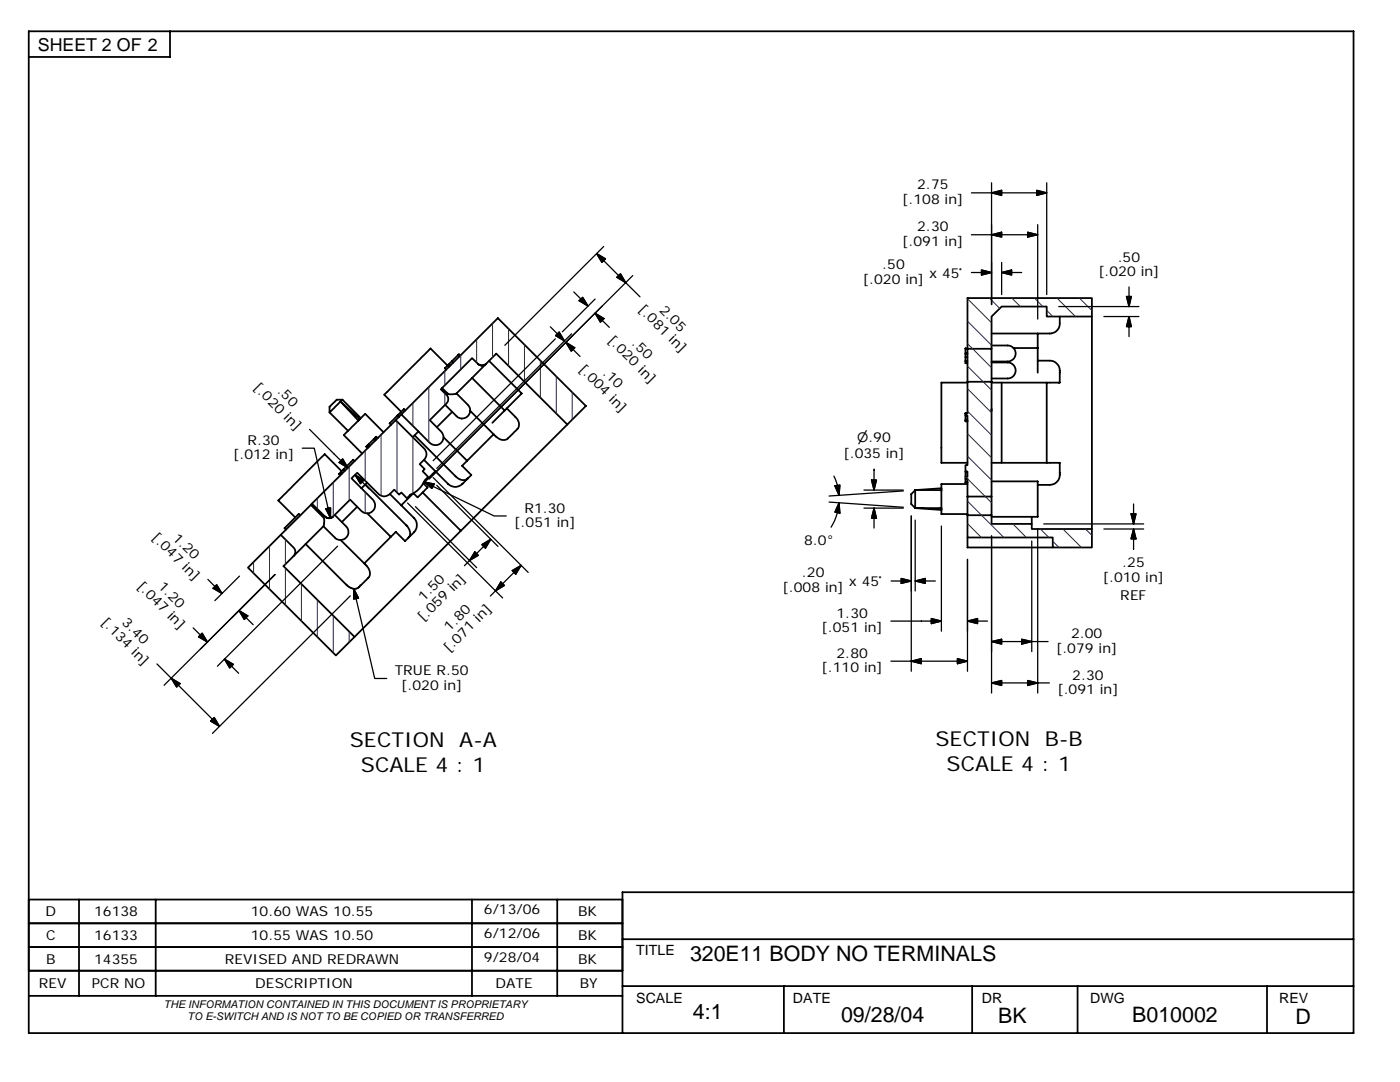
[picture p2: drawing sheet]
<svg xmlns="http://www.w3.org/2000/svg" width="279mm" height="216mm" viewBox="0 0 279 216" stroke-linecap="round" stroke-linejoin="round" font-family="sans-serif">
<g fill="none" stroke="#000" stroke-width=".36">
<path d="M5.7 6.2h264.4v199.9h-264.4zM33.9 6.2v5.2h-28.2M68.3 79.8l-2.5 2.5M68.3 79.8h-1.1l-1.4 1.4v1.1M68.3 79.8l3.7 3.6M89.6 73.2l-.3-.3-.5 .5 .2 .4M89.6 72.6l.3 .3M90.2 72.1l.3 .3M91.1 78.5l2.3 2.3a1.6 1.6 0 0 1 0 2.2 1.6 1.6 0 0 1-2.3 0l-2.3-2.2M91.4 70.8l.2-.1 .3 .3M91.7 71.1l-.3-.3-2.1 2.1-3.4-3.4-9.2 9.2 3.4 3.5M94.2 75.4l-3.1 3.2h-1.7l-1.2-1.2"/>
<path d="M94.2 75.4l6.5 6.5M95.4 72.6l.7 .3 .7-.2 2.2-2.1 14.2 14.1M95.4 72.6l-1.2-1.1-6.2 6.2 1.3 1.3 .2 .5-.1 .5-.3 .5-3.3 3.3 2.2 2.3a1.6 1.6 0 0 1 0 2.3 1.6 1.6 0 0 1-2.2 0l-5.7-5.7 19.3-19.2 17.5 17.5-3.7 3.7M95.4 72.6a1.14 1.14 0 0 0 1.6 0l-2.8 2.8M97.6 72l6.5 6.5-5.8 5.9M192.7 72.1v.4h.4M192.7 70.5h.4M192.7 70.7h.4M192.7 72.1h.4M193.1 69.6h4.8v6.6M193.1 76.2v6.3h-.4v.4h.4v9.9h-.4v1.3h.4v1h-.4v.5h.4v7.2M193.1 69.6h-.4v1.7"/>
<path d="M193.1 71.3h-.4v.8M193.1 76.2h4.8M193.1 69.5h-.4v.1M193.1 76.3h-5.2v16.1h5.2M197.9 76.2v22.9M197.9 69.6v-6.4l2-2h9v2h9v-3.7h-24.8v16.7M197.9 72.3h3.2a1.6 1.6 0 0 1 1.6 1.6 1.6 1.6 0 0 1-1.6 1.6h-3.2M197.9 68.9h3.2a1.6 1.6 0 0 1 1.6 1.6 1.6 1.6 0 0 1-1.6 1.6h-3.2M199.9 76.3v16.1M202.3 69.4h4.8M207.1 72h2.4a2 2 0 0 1 2 2v2.3h-13.6M207.1 66.5v7.9"/>
<path d="M208.9 76.3v16.1M211.5 63.2a3.8 3.8 0 0 1-.3 2.4l-.7 .7-.7 .2h-11.9M217.9 63.2v42.4M65.8 82.3l3.7 3.7M68 80.1l3.8 3.5-.3 .3zM68.2 94l-3.4-3.4-9.3 9.3 3.4 3.4M68.3 94.5l-.3-.3-.4 .4 .3 .3M68.8 94l-.3-.3-.5 .5M70.8 92l-.3-.3-2 2M71.6 83.8l-.1 .1M72.9 96.7l8.2 8.2a1.86 1.86 0 0 1 .4 2.4l1-1a2.02 2.02 0 0 0 .1-2.9l-4.8-4.8M73.3 96.3l-1.2 1.1"/>
<path d="M73.4 88.9l.2-.3 .3 .3M73.7 89.1l-.3-.2-.3 .2 .3 .3M74.6 87.6l.2-.2 .3 .3M74.8 87.4l.3-.3 .3 .3M74.9 87.9l-.3-.3-1 1M76.5 86.3l-3.6-3.7-1 .9-3.3 3.3 3.7 3.7M79.6 83.2l-.3-.2-1.6 1.5 .3 .3M80.1 82.7l-1.1 1.1M80.9 81.9l-.3-.3-1.3 1.3M82.5 98.4l-2.4 2.4M82.7 86.9l8.2 8.2a1.77 1.77 0 0 0 2.4 .4M83.5 86.1l-1.1 1.1"/>
<path d="M84.3 98.3l7.7 7.6M84.5 96.4l.8 .9-.6 .6-1.3 1.4-.9-.9M84.6 91.8l4.8 4.8a2 2 0 0 0 3-.1l.9-1M86.9 94l-2.4 2.4M88.5 87.2l4.7 4.7M90.2 82.2l-3 3M98.5 86.6l-6.3 6.3 1.9 1.9-.8 .7M101.2 81.5l1.6 1.7a1.86 1.86 0 0 1-.3 3.1l-1.1 1.2a1.77 1.77 0 0 1-2.5-.4l-5.1-5.1M113.2 84.7l-42.4 42.4M182.6 97.8h5.3M182.6 97.8l-.7 .8v2l.7 .8h5.3M182.6 97.8v3.6l5.3 .3"/>
<path d="M187.9 97.4l-5.3 .4M192.7 82.4h.1M192.7 82.4v.1M192.7 82.9v1.2h.4M192.7 94.1v1M192.7 95.6v.7l.4-.1M192.7 83.8h.4M192.7 82.4h.4M193.1 99.1h4.8v3.7M193.1 96.6h-5.2v6h5.2M197.9 92.4h13.6v2.3a2 2 0 0 1-2 2.1h-2.4M197.9 81.6v.4"/>
<path d="M197.9 96.1h9.2v7h-9.2M49.5 113.3l6.5-6.6 2.6 2.6 .3 .7-.1 .8-2.2 2.2 14.2 14.1-3.8 3.7zM59.9 102.8l-.3-.2-2.8 2.8 .3 .3M62 100.8l2.6 2.5 .1 .4-.1 1.2-6 6.1M62 100.8l-6 5.9M62.3 100.5l16.7-16.7 5.6 5.7a1.57 1.57 0 0 1 0 2.2l-.8 .9 1 1-.5 .4 1.1 1.2-.6 .7a5.2 5.2 0 0 1-2.9 2.8l-.7 .7-1.1-1.1-.4 .4-1-1a3.1 3.1 0 0 1-1.6 1.3h-.6l-.8-.3-4.4-4.4-1.2 1.1 4.3 4.3a1.61 1.61 0 0 1 0 2.3 1.61 1.61 0 0 1-2.3 0l-2.2-2.3-3.4 3.3-.4 .3-.6 .1-.5-.2zM62.3 100.5l-.3 .3M64.8 103a1.15 1.15 0 0 0 1.7 0M66.8 102.8l2.3 2.2a1.59 1.59 0 0 1 0 2.3 1.59 1.59 0 0 1-2.3 0l-2.2-2.3M68 107.8l5.1 5.1a1.86 1.86 0 0 1 .4 2.4l-1.3 1.3a1.8 1.8 0 0 1-3 .2l-8.2-8.3M71.3 101.1l-3.1 3.1M73.3 102.4l4.7 4.7"/>
<path d="M81.5 107.3l-.7 .7-1.8-1.9-6.3 6.3M193.1 102.8h4.8v1.7h8v1.1h12v3.6h-7.8v-1.9h-17zM193.1 107.3v1.9h17M205.9 103.1v1.4M15.8 179.5v19.2M31.1 179.5v19.2M94.2 179.5v19.2M111.2 179.5v19.2M124.2 179.5h-118.5v4.7h118.5h-118.5v4.8h118.5h-118.5v4.7h118.5h-118.5M270.1 178h-145.9v28.1M5.7 198.7h118.5M124.2 187.4h145.9"/>
<path d="M124.2 196.8h145.9M156.4 196.8v9.3M194 196.8v9.3M215.1 196.8v9.3M252.9 196.8v9.3"/>
</g>
<g fill="none" stroke="#1e1e47" stroke-width=".2">
<path d="M193.1 59.6l4.8 4.8M197.4 59.5l2.1 2M201.9 59.5l1.7 1.7M206.4 59.5l1.7 1.7M210.9 59.5l3.7 3.7M215.4 59.5l2.5 2.5M85.6 77.2v11M88.8 74v2.9M88.8 78.5v2.3M91.9 70.9v2.8M95.1 67.7v4.7M98.3 64.5v6.8"/>
<path d="M101.5 65.6v7.4M104.7 68.8v7.4M107.8 72v7.4M111 75.1v7.4M114.2 78.3v5.4M193.1 73.1l4.8 4.8M193.1 68.6l4.8 4.8M193.1 77.6l4.8 4.8M193.1 64.1l4.8 4.8M208.9 61.9l1.2 1.3M63.3 99.4v2.2M66.5 96.3v6.7"/>
<path d="M69.7 93.1v6.8M72.9 89.9v6M72.9 98.2v4.2M76.1 86.7v12.2M79.2 84.1v14.2M82.4 80.4v4.6M82.4 87.3v11.1M192.7 95.1l5.2 5.2M193.1 100l7.2 7.3M193.1 86.5l4.8 4.8M193.1 91l4.8 4.8M193.1 82l4.8 4.8"/>
<path d="M50.6 112.1v2.3M53.8 109v8.6M57 107.7v4.9M57 113.3v7.4M60.2 116.5v7.4M63.3 119.7v7.4M193.1 104.5l2.8 2.8M202.1 104.5l2.7 2.8M207.6 105.6l1.7 1.7M210.1 108l1.2 1.2M212.1 105.6l3.7 3.6M216.6 105.6l1.3 1.2"/>
<path d="M66.5 122.9v7.4M69.7 126v2.1"/>
</g>
<g fill="none" stroke="#000" stroke-width=".25">
<path d="M193.9 38.5h15M197.9 38.5l2-.5v1zM197.9 36.5v24.3M206.9 38l2 .5-2 .5zM208.9 36.5v22.3M114.5 58.3l2.8 2.8M118.8 59.7l-6.6 6.5M119.1 50.6l1.7 1-.7 .8zM119.1 50.6l8.6 8.6M120.5 49.2l-19.7 19.7M123.1 55.3l.7-.7 1.1 1.8zM126.3 55l-40.7 40.5 34.6-34.4"/>
<path d="M193.9 46.8h13.2M193.9 54.4h4M195.9 53.9l2 .5-2 .5zM197.9 46.8l2-.5v1zM199.9 54.4l2-.5v1zM199.9 54.4h4M199.9 52.4v6.4M205.1 46.3l2 .5-2 .5zM207.1 44.8v18.9M224.8 59.2h1l-.5 2zM225.3 57.3v3.9M109.8 65.2l2.8 2.8"/>
<path d="M110.8 67.6l-24.4 24.3M110.9 67l.7-.7 1 1.7zM112.9 68.3l1.8 1.1-.7 .7zM112.9 68.3l2.9 2.8M114.1 66.6l-26.9 26.9M115.6 60l.7-.7 1 1.8zM118.8 62.5l1.7 1.1-.7 .7zM118.8 62.5l2.8 2.8M211.3 61.2h16M220.3 63.2h7M225.3 63.2l.5 2h-1zM225.3 63.2v4"/>
<path d="M60.3 89.4h2.4l3.3 14M61.8 85.7l7.6 7.6M68.4 91.6l1 1.7-1.7-1zM70.9 94.8l1.7 1-.7 .7zM70.9 94.8l2.8 2.8M84.6 96.2l2.1 .4-.5 .9zM84.6 96.2l14 6.8h2.4M86.4 95.3l19 18.9M87.2 96.8l12.2 12.2M166.4 95a10.4 10.4 0 0 1 1 3.8M166.6 96.9l1-.1-.2 2zM172.4 97.8h7.9"/>
<path d="M173.9 95.8h1l-.5 2zM174.4 93.6v4.2M180.3 98l-14.8 1M41.5 115.6l2.8 2.8M43.2 116.7l1.1 1.7-1.8-1zM47.8 115l-4.9 4.8M65 101.5l1-.2v2.1zM67.4 109l-24 23.9M69 116.5a1.87 1.87 0 0 0 2.7 .6l.2-.4M69.9 118.9l-27.5 27.4M70.6 117.5l.9 1.8-.9 .2zM70.6 117.5l4.2 17.9h2.4"/>
<path d="M81.3 100.4l19 18.9M82.9 101.1l12.2 12.2M94.8 110.1l.7 .7-1.8 1zM96.2 108.7l1.7-1.1-1 1.8zM97.9 107.6l-5.2 5.3M99.9 116.1l.8 .7-1.8 1.1zM102.2 113.9l1.8-1.1-1.1 1.8zM104 112.8l-6.1 6.1M165.5 100.2l14.8 1M167.4 100.3l.2 2.1-1-.2zM167.4 100.3a10.9 10.9 0 0 1-1.5 4.9M172.4 101.4h7.9"/>
<path d="M174.4 101.4l.5 2h-1zM174.4 101.4v4M177.8 115.9h4.1M179.9 115.4l2 .5-2 .5zM181.9 103v30.9M182.6 115.9l2.1-.5v1zM182.6 115.9h4.1M182.6 103.8v14.1M187.9 105v20.9M193.1 111.6v22.3M197.9 106.9v31.4M205.9 107.9v22.1"/>
<path d="M207.1 105.5v32.8M208.3 104.5h19.9M220.3 105.6h7.9M225.7 102.5h1l-.5 2zM226.2 105.6l.5 1.9h-1zM226.2 100.6v3.9M226.2 105.6v4M31.3 132.5l12.5 12.4M34.2 135.3l1.7 1.1-.7 .7zM38.5 125.3l2.9 2.8M39.6 127.1l.7-.8 1.1 1.8zM44.8 131.5l1.8 1.1-.8 .7z"/>
<path d="M44.8 131.5l2.8 2.8M46.3 123.3l8.6-8.7-22.2 22.1M47.7 121.8l1.8 1.1-.8 .7zM47.7 121.8l2.8 2.9M177.8 131.9h15.3M177.8 123.9h10.1M181.9 131.9l2-.5v1zM185.9 123.4l2 .5-2 .5zM191.1 131.4l2 .5-2 .5zM193.1 123.9l2-.5v1zM193.1 123.9h4M197.9 136.3l2-.5v1z"/>
<path d="M197.9 128l2-.4v.9zM197.9 136.3h11.5M197.9 128h11.3M203.9 127.6l2 .4-2 .5zM205.1 135.8l2 .5-2 .5zM42.8 143.2l1 1.7-1.8-1z"/>
</g>
<g fill="#000" stroke="#000" stroke-width=".25">
<path d="M197.9 38.5l2-.5v1zM206.9 38l2 .5-2 .5zM119.1 50.6l1.7 1-.7 .8zM123.1 55.3l.7-.7 1.1 1.8zM195.9 53.9l2 .5-2 .5zM197.9 46.8l2-.5v1zM199.9 54.4l2-.5v1zM205.1 46.3l2 .5-2 .5zM224.8 59.2h1l-.5 2zM110.9 67l.7-.7 1 1.7zM112.9 68.3l1.8 1.1-.7 .7zM115.6 60l.7-.7 1 1.8z"/>
<path d="M118.8 62.5l1.7 1.1-.7 .7zM225.3 63.2l.5 2h-1zM68.4 91.6l1 1.7-1.7-1zM70.9 94.8l1.7 1-.7 .7zM84.6 96.2l2.1 .4-.5 .9zM166.6 96.9l1-.1-.2 2zM173.9 95.8h1l-.5 2zM43.2 116.7l1.1 1.7-1.8-1zM65 101.5l1-.2v2.1zM70.6 117.5l.9 1.8-.9 .2zM94.8 110.1l.7 .7-1.8 1zM96.2 108.7l1.7-1.1-1 1.8z"/>
<path d="M99.9 116.1l.8 .7-1.8 1.1zM102.2 113.9l1.8-1.1-1.1 1.8zM167.4 100.3l.2 2.1-1-.2zM174.4 101.4l.5 2h-1zM179.9 115.4l2 .5-2 .5zM182.6 115.9l2.1-.5v1zM225.7 102.5h1l-.5 2zM226.2 105.6l.5 1.9h-1zM34.2 135.3l1.7 1.1-.7 .7zM39.6 127.1l.7-.8 1.1 1.8zM44.8 131.5l1.8 1.1-.8 .7zM47.7 121.8l1.8 1.1-.8 .7z"/>
<path d="M181.9 131.9l2-.5v1zM185.9 123.4l2 .5-2 .5zM191.1 131.4l2 .5-2 .5zM193.1 123.9l2-.5v1zM197.9 136.3l2-.5v1zM197.9 128l2-.4v.9zM203.9 127.6l2 .4-2 .5zM205.1 135.8l2 .5-2 .5zM42.8 143.2l1 1.7-1.8-1z"/>
</g>
<g font-size="4.2">
<text x="137.7" y="191.8">320E11 BODY NO TERMINALS</text>
<text x="138.3" y="203.4">4:1</text>
<text x="167.9" y="203.8">09/28/04</text>
<text x="199.2" y="204.2">BK</text>
<text x="226" y="204">B010002</text>
<text x="258.6" y="204.4">D</text>
</g>
<g font-size="4.1">
<text x="69.8" y="149.1">SECTION</text>
<text x="91.7" y="149.1">A-A</text>
<text x="186.7" y="148.8">SECTION</text>
<text x="208.5" y="148.8">B-B</text>
<text x="72" y="154.1">SCALE 4 : 1</text>
<text x="188.9" y="153.8">SCALE 4 : 1</text>
</g>
<text font-size="3.5" x="7.6" y="10.2">SHEET 2 OF 2</text>
<g font-size="2.8">
<text x="127" y="190.6">TITLE</text>
<text x="127" y="200.2">SCALE</text>
<text x="158.2" y="200.2">DATE</text>
<text x="196" y="200.2">DR</text>
<text x="217.6" y="200.2">DWG</text>
<text x="255.3" y="200.2">REV</text>
</g>
<g font-size="2.7">
<text x="180" y="40.7">[.108 in]</text>
<text x="183" y="37.8">2.75</text>
<text x="183" y="46.2">2.30</text>
<text x="176.1" y="53.7">.50</text>
<text x="180" y="49">[.091 in]</text>
<text x="223.1" y="52.3">.50</text>
<text x="172.2" y="56.6">[.020 in]</text>
<text x="185.4" y="55.4">x 45°</text>
<text x="219.2" y="55.2">[.020 in]</text>
<text x="127.3" y="61.9" transform="rotate(45 127.3 61.9)">[.081 in]</text>
<text x="131.5" y="62" transform="rotate(45 131.5 62)">2.05</text>
<text x="121.2" y="68.1" transform="rotate(45 121.2 68.1)">[.020 in]</text>
<text x="126" y="68.7" transform="rotate(45 126 68.7)">.50</text>
<text x="50.5" y="77.5" transform="rotate(45 50.5 77.5)">[.020 in]</text>
<text x="115.4" y="73.9" transform="rotate(45 115.4 73.9)">[.004 in]</text>
<text x="120.1" y="74.5" transform="rotate(45 120.1 74.5)">.10</text>
<text x="55.2" y="78.2" transform="rotate(45 55.2 78.2)">.50</text>
<text x="49.4" y="88.8">R.30</text>
<text x="46.5" y="91.7">[.012 in]</text>
<text x="168.3" y="91.5">[.035 in]</text>
<text x="30.2" y="107.4" transform="rotate(45 30.2 107.4)">[.047 in]</text>
<text x="34.3" y="107.5" transform="rotate(45 34.3 107.5)">1.20</text>
<text x="102.6" y="105.2">[.051 in]</text>
<text x="104.7" y="102.3">R1.30</text>
<text x="160.5" y="108.8">8.0°</text>
<text x="224" y="113.2">.25</text>
<text x="27.2" y="117.1" transform="rotate(45 27.2 117.1)">[.047 in]</text>
<text x="31.4" y="117.2" transform="rotate(45 31.4 117.2)">1.20</text>
<text x="156.2" y="118.1">[.008 in]</text>
<text x="160" y="115.2">.20</text>
<text x="169.4" y="116.9">x 45°</text>
<text x="220.1" y="116.1">[.010 in]</text>
<text x="223.6" y="119.6">REF</text>
<text x="20" y="124.3" transform="rotate(45 20 124.3)">[.134 in]</text>
<text x="24.2" y="124.4" transform="rotate(45 24.2 124.4)">3.40</text>
<text x="84.5" y="124.2" transform="rotate(-45 84.5 124.2)">[.059 in]</text>
<text x="84.6" y="120" transform="rotate(-45 84.6 120)">1.50</text>
<text x="166.9" y="123.3">1.30</text>
<text x="89.6" y="130.2" transform="rotate(-45 89.6 130.2)">[.071 in]</text>
<text x="89.7" y="126.1" transform="rotate(-45 89.7 126.1)">1.80</text>
<text x="164" y="126.1">[.051 in]</text>
<text x="166.9" y="131.3">2.80</text>
<text x="210.8" y="130.2">[.079 in]</text>
<text x="213.7" y="127.3">2.00</text>
<text x="78.8" y="134.7">TRUE R.50</text>
<text x="80.1" y="137.6">[.020 in]</text>
<text x="164" y="134.1">[.110 in]</text>
<text x="214" y="135.6">2.30</text>
<text x="211" y="138.5">[.091 in]</text>
<text x="9.1" y="182.8">D</text>
<text x="18.8" y="182.8">16138</text>
<text x="50.1" y="182.8">10.60 WAS 10.55</text>
<text x="96.6" y="182.4">6/13/06</text>
<text x="115.4" y="182.8">BK</text>
<text x="9.2" y="187.5">C</text>
<text x="18.8" y="187.5">16133</text>
<text x="50.1" y="187.5">10.55 WAS 10.50</text>
<text x="96.6" y="187.2">6/12/06</text>
<text x="96.6" y="191.9">9/28/04</text>
<text x="115.4" y="187.6">BK</text>
<text x="7.7" y="197.1">REV</text>
<text x="9.2" y="192.3">B</text>
<text x="18.3" y="197.1">PCR NO</text>
<text x="18.8" y="192.3">14355</text>
<text x="44.9" y="192.3">REVISED AND REDRAWN</text>
<text x="50.9" y="197.1">DESCRIPTION</text>
<text x="98.9" y="197.1">DATE</text>
<text x="115.4" y="192.3">BK</text>
<text x="115.7" y="197.1">BY</text>
</g>
<text font-size="2.6" x="171.1" y="88.1">⌀.90</text>
<g font-size="2.1">
<text x="32.7" y="201.1">THE INFORMATION CONTAINED IN THIS DOCUMENT IS PROPRIETARY</text>
<text x="37.4" y="203.5">TO E-SWITCH AND IS NOT TO BE COPIED OR TRANSFERRED</text>
</g>
</svg>
